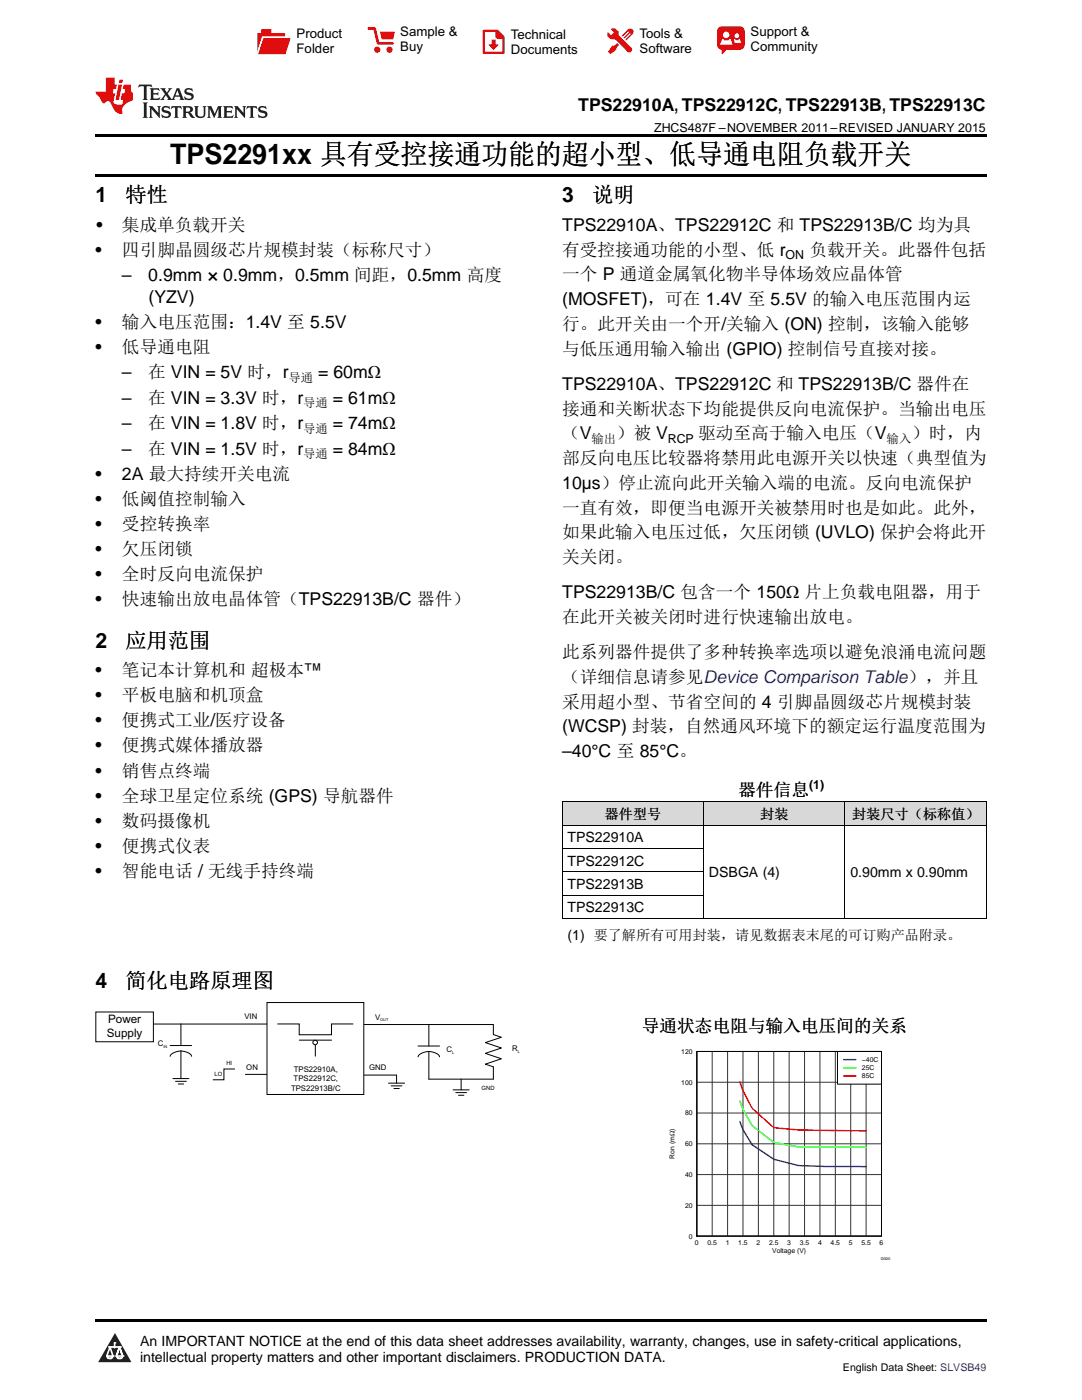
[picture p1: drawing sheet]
<svg xmlns="http://www.w3.org/2000/svg" width="216mm" height="279mm" viewBox="0 0 216 279" stroke-linecap="round" stroke-linejoin="round" font-family="sans-serif">
<g fill="#d8d8d8">
<path d="M112.2 160.1h28.2v4.6h-28.2z"/>
<path d="M140.4 160.1h28.2v4.6h-28.2z"/>
<path d="M168.6 160.1h28.2v4.6h-28.2z"/>
</g>
<path d="M22.9 266l3.3 5.9h-6.6z" fill="#231f20"/>
<path d="M21.3 270.6h1.2l-.3 .5h-.3a.53 .53 0 0 1-.6-.5z" fill-rule="evenodd" fill="#fff"/>
<path d="M21.3 270.6h1.2l-.3 .5h-.3a.53 .53 0 0 1-.6-.5z" fill="none" stroke="#231f20" stroke-width=".33"/>
<path d="M21.3 270.6l1.2 .1-.3 .4h-.5z" fill="none" stroke="#fff" stroke-width=".33"/>
<path d="M22.9 268.9h.1" fill="none" stroke="#fff" stroke-width=".33"/>
<path d="M22.9 268v.9z" fill="#fff"/>
<path d="M22.9 268v.9z" fill="none" stroke="#fff" stroke-width=".33"/>
<circle cx="22.9" cy="268" r=".16" fill="#fff"/>
<path d="M21.8 268.8h.1" fill="none" stroke="#fff" stroke-width=".33"/>
<path d="M21.8 268.8h2.2z" fill="#fff"/>
<path d="M21.8 268.8h2.2z" fill="none" stroke="#fff" stroke-width=".33"/>
<circle cx="24" cy="268.8" r=".16" fill="#fff"/>
<path d="M23.2 270.6h.1" fill="none" stroke="#fff" stroke-width=".33"/>
<path d="M23.8 268.8l-.6 1.8z" fill="#fff"/>
<path d="M23.8 268.8l-.6 1.8z" fill="none" stroke="#fff" stroke-width=".33"/>
<path d="M23.8 268.8l.7 1.8z" fill="#fff"/>
<path d="M23.8 268.8l.7 1.8z" fill="none" stroke="#fff" stroke-width=".33"/>
<path d="M24.4 270.6h.1" fill="none" stroke="#fff" stroke-width=".33"/>
<circle cx="21.3" cy="270.6" r=".16" fill="#fff"/>
<path d="M22 268.8l-.7 1.8z" fill="#fff"/>
<path d="M22 268.8l-.7 1.8z" fill="none" stroke="#fff" stroke-width=".33"/>
<path d="M22 268.8l.5 1.8z" fill="#fff"/>
<path d="M22 268.8l.5 1.8z" fill="none" stroke="#fff" stroke-width=".33"/>
<circle cx="22.5" cy="270.6" r=".16" fill="#fff"/>
<path d="M23.3 270.6h1.2a.63 .63 0 0 1-.6 .5 .63 .63 0 0 1-.6-.5z" fill-rule="evenodd" fill="#fff"/>
<path d="M23.3 270.6h1.2a.63 .63 0 0 1-.6 .5 .63 .63 0 0 1-.6-.5z" fill="none" stroke="#231f20" stroke-width=".33"/>
<path d="M23.3 270.6h1.2l-.4 .5h-.5z" fill="none" stroke="#fff" stroke-width=".33"/>
<path d="M23.2 270.6h.1" fill="none" stroke="#fff" stroke-width=".33"/>
<circle cx="24.5" cy="270.6" r=".16" fill="#fff"/>
<path d="M19 263.2h177.8v.5h-177.8z" fill="#000"/>
<path d="M139 209.8h36.9v36.9h-36.9z" fill="none" stroke="#000" stroke-width=".2"/>
<g fill="none" stroke="#333" stroke-width=".2">
<path d="M139 209.8h36.9v36.9h-36.9zM139 216h36.9M142.1 209.8v36.9M145.2 209.8v36.9M148.3 209.8v36.9M151.3 209.8v36.9M154.4 209.8v36.9M157.5 209.8v36.9M160.5 209.8v36.9M163.6 209.8v36.9M166.7 209.8v36.9M169.8 209.8v36.9"/>
<path d="M172.8 209.8v36.9M139 234.4h36.9M139 228.3h36.9M139 222.1h36.9M139 240.6h36.9"/>
</g>
<path d="M147.6 223.9l.7 1.6 1.8 3 4.3 2.9 4.9 1.2 13.5 .2" fill="none" stroke="#00f" stroke-width=".29"/>
<path d="M147.6 219.8l.7 1.6 1.8 3.3 4.3 3.3 4.9 .9h13.5" fill="none" stroke="#0f0" stroke-width=".29"/>
<path d="M147.6 215.9l.7 1.8 1.8 3.5 4.3 3.9 4.9 .4 13.5 .2" fill="none" stroke="#f00" stroke-width=".29"/>
<path d="M167.1 209.8h8.8v6.6h-8.8z" fill="#fff"/>
<path d="M139 209.8h36.9v36.9h-36.9zM167.1 209.8h8.8v6.6h-8.8z" fill="none" stroke="#000" stroke-width=".2"/>
<path d="M168.3 211.5h2.5" fill="none" stroke="#00f" stroke-width=".29"/>
<path d="M168.3 213.1h2.5" fill="none" stroke="#0f0" stroke-width=".29"/>
<path d="M168.3 214.7h2.5" fill="none" stroke="#f00" stroke-width=".29"/>
<path d="M19.1 202h11.5v5.9h-11.5z" fill-rule="evenodd" fill="#fff"/>
<path d="M19.1 202h11.5v5.9h-11.5zM30.6 204.4h22.7M33.9 208.7h4.3M34.5 215.3h3.2M35 215.8h2.2M35.6 216.3h1M36.1 209.7l1.2 .3a1.3 1.3 0 0 1 .9 .8M36.1 209.7l-1.2 .3a1.3 1.3 0 0 0-1 .8M36.1 204.4v4.2M36.1 209.7v5.6M46.8 213.3h-2.1v2.2h-2.2M49 214.4h4.3" fill="none" stroke="#000" stroke-width=".2"/>
<path d="M53.3 200.1h19.3v18.3h-19.3z" fill-rule="evenodd" fill="#fff"/>
<g fill="none" stroke="#000" stroke-width=".2">
<path d="M53.3 200.1h19.3v18.3h-19.3zM55.4 204.4h4.3v2.1h6.4v-2.1h4.3M59.7 207.6h6.5M62.9 208.4v2.4M72.7 204.5h25.8M72.7 214.6h6.4M77.5 216.2h3.2M78.1 216.7h2.1M78.6 217.2h1.1M79.1 214.6v1.6M83.4 208.8h4.3M83.4 210.9a2.71 2.71 0 0 1 3.2-.9l.2 .1a1.3 1.3 0 0 1 .9 .8"/>
<path d="M85.6 204.5v4.2M90.4 217.5h3.2M90.9 218.1h2.2M91.5 218.6h1.1M92 215.4v2.1M98.4 204.5v2l1.7 .5-3.3 1.1 3.3 1-3.3 1.1 3.3 1.1-3.3 1.1 1.6 .5v2.5h-12.8v-5.6"/>
</g>
<circle cx="62.9" cy="208.1" r=".45" fill="#fff"/>
<g fill="none" stroke="#000" stroke-width=".2">
<path d="M112.2 178.7h28.2M112.2 174h28.2M112.2 169.4h28.2M112.2 164.7h84.6M112.2 160h84.6M112.2 160.1v23.3M140.4 160.1v23.3M168.6 160.1v23.3M196.8 160.1v23.3M112.2 183.3h84.6"/>
<circle cx="62.9" cy="208.1" r=".45"/>
</g>
<path d="M19 34.8h177.8v.5h-177.8zM19 26.8h177.8v.6h-177.8zM112.2 183.3l.1 .1zM168.5 183.3l.1 .1zM196.7 183.3l.1 .1z" fill="#000"/>
<path d="M27.7 16.9l-.1 .6 .6-.3h.5v.2v2.2l-.2 .4h1l-.2-.4v-2.2v-.2h.5l.6 .3-.2-.6zM29.9 17.6l.2 .4v1.6l-.2 .4h1.9l.1-.6a1.09 1.09 0 0 1-1.3 .1v-.6h.6l.4 .2v-.7l-.2 .2h-.8v-.6l.2-.1a1.01 1.01 0 0 1 1 .3l-.1-.6zM32 17.6l.9 1.2-1 1.2h.9l-.2-.3 .5-.7 .5 .7-.3 .3h1.7l-.2-.3 .1-.4h1l.1 .4-.2 .3h1l-.3-.4-.7-2h-.5l-1 2.2-.8-1.1 .9-1.1h-.9l.2 .2-.4 .7-.4-.7 .2-.2zM35.4 18l.4 1h-.8zM37 17.7a.66 .66 0 0 0-.2 .8 .66 .66 0 0 0 .6 .4l.7 .2 .1 .2a.8 .8 0 0 1-.7 .4 .8 .8 0 0 1-.7-.5l.1 .8 .2-.2a.94 .94 0 0 0 1.1 .1 .94 .94 0 0 0 .4-.9 1.48 1.48 0 0 0-1.3-.6v-.4a1.1 1.1 0 0 1 1.2 .2l-.2-.6-.2 .1-.5-.1zM28.5 20.4l.2 .4v2.3l-.2 .4h1l-.2-.4v-2.3l.2-.4zM29.7 21.2l.2 .4v1.5l-.2 .4h.8l-.3-.4 .1-1.3 1.6 1.8v-2l.2-.4h-.7l.2 .2v1.1l-1.2-1.3zM32.5 21.3a.66 .66 0 0 0-.2 .8 .66 .66 0 0 0 .6 .4l.6 .2 .2 .2a.8 .8 0 0 1-.8 .4 .8 .8 0 0 1-.7-.5l.2 .7 .2-.1a.94 .94 0 0 0 1 .1 .94 .94 0 0 0 .5-1 1.47 1.47 0 0 0-1.3-.6l-.1-.3a1.1 1.1 0 0 1 1.3 .2l-.2-.6-.2 .1-.5-.2zM34.3 21.2l-.2 .6a.64 .64 0 0 1 .8-.3v1.6l-.2 .4h1l-.3-.4 .1-1.6a.66 .66 0 0 1 .8 .3l-.2-.6zM36.3 21.2l.3 .4v1.5l-.3 .4h1l-.2-.2v-.7h.5l.1 .1a.8 .8 0 0 0 1.2 .7l-1-1a.62 .62 0 0 0 .6-.5 .62 .62 0 0 0-.6-.7zM37.1 21.5h.1a.48 .48 0 0 1 .6 0 .48 .48 0 0 1 .1 .6l-.2 .1-.6 .1zM38.7 21.2l.2 .2a2.29 2.29 0 0 0 .4 2 1.05 1.05 0 0 0 1.7-.7v-1.3l.2-.2h-.8l.2 .4v1.1a.61 .61 0 0 1-.6 .6 .61 .61 0 0 1-.6-.6v-1.1l.3-.4zM41.3 21.2l.3 .4v1.5l-.3 .4h.8l-.2-.4v-1.4l.8 1.9 .9-1.9v1.4l-.2 .4h.9l-.2-.4v-1.5l.2-.4h-.8l-.7 1.5-.6-1.5zM44.5 21.2l.2 .4v1.5l-.2 .4h1.9l.2-.6a1.1 1.1 0 0 1-1.4 .2v-.7h.6l.4 .2v-.6l-.2 .1-.8 .1v-.6l.2-.1a1.02 1.02 0 0 1 1.1 .2l-.2-.5zM46.7 21.2l.2 .4v1.5l-.2 .4h.8l-.3-.4 .1-1.3 1.6 1.8v-2l.2-.4h-.7l.2 .2v1.1l-1.2-1.3zM49.3 21.2l-.1 .6a.64 .64 0 0 1 .8-.3v1.6l-.3 .4h1l-.2-.4v-1.6a.66 .66 0 0 1 .8 .3l-.1-.6zM51.7 21.3a.66 .66 0 0 0-.2 .7 .66 .66 0 0 0 .7 .5l.6 .2 .1 .2a.8 .8 0 0 1-.7 .4 .8 .8 0 0 1-.7-.5l.1 .7 .2-.1a.94 .94 0 0 0 1.1 .1 .94 .94 0 0 0 .4-1 1.48 1.48 0 0 0-1.2-.6l-.1-.3a1.1 1.1 0 0 1 1.2 .2l-.2-.6-.1 .1-.6-.2z" fill="#231f20"/>
<path d="M21.1 15.5v2.8h-2v.4l.9 .9a.96 .96 0 0 0 1 1 .59 .59 0 0 1 .5-.4 .59 .59 0 0 1 .5 .3l.4 .8a1.61 1.61 0 0 0 2.1 1.3 1.63 1.63 0 0 1 1.1-2.2l.9-.3v-1.5a1.6 1.6 0 0 1-.4-1.7h-1.4l-.2 .9h.5l-.2 .8h-.5l-.2 1v.3h.5l-.2 .9h-.7a.74 .74 0 0 1-1-.6l.3-1.6h-.5l.2-.8h.5l.1-.9h-.4v-1.4zM23.7 16.9l-.7 3h.8l.6-3zM23.8 15.9l-.1 .7h.7l.2-.7z" fill="#ee1d23"/>
<g fill="#d60000">
<path d="M52.1 5.8h2v.8h2.8v4.2h-5.5v-4.2h.7z" fill-rule="evenodd"/>
<path d="M52.4 7.5h5.6l-1 3.3h-5.6z" fill-rule="evenodd"/>
</g>
<path d="M52.4 7.4h5.7l-.1 .1h-5.5l-1.1 3.3z" fill-rule="evenodd" fill="#fff"/>
<path d="M52.4 7.4h5.7l-.1 .1h-5.5l-1.1 3.3z" fill="none" stroke="#fff" stroke-width=".2"/>
<path d="M73.6 5.7h1.1l.7 2.9h2.9" fill="none" stroke="#d60000" stroke-width=".55"/>
<g fill="#d60000">
<path d="M75.8 6.3h3l-.4 1.6h-2.2z" fill-rule="evenodd"/>
<circle cx="75.3" cy="9.9" r=".62"/>
<circle cx="77.7" cy="9.9" r=".62"/>
</g>
<path d="M96.5 6.2h2.7l1.3 1.2v3.1h-4z" fill="none" stroke="#d60000" stroke-width=".44"/>
<g fill="#d60000">
<path d="M98.1 7.9h.8v1h.5l-.9 1.1-1-1v-.1h.6z" fill-rule="evenodd"/>
<path d="M98.9 6.2h.3l1.3 1.2v.4h-1.3l-.3-.4z" fill-rule="evenodd"/>
<path d="M121.9 5.7h.8l.7 .6 .1 .7 2.5 2.5-.8 .8-2.3-2.3-1.1-.2-.6-.6v-.8l.7 .6 .5-.4v-.2l-.5-.5z" fill-rule="evenodd"/>
<path d="M122.2 9.1h.4l.5-.5 .4 .4-.5 .5v.4l-1.2 .9-.5-.5z" fill-rule="evenodd"/>
<path d="M125.3 5.9a.67 .67 0 0 1 .9 0 .67 .67 0 0 1 0 .9z" fill-rule="evenodd"/>
<path d="M125.3 5.9l.9 .9-1.2 1.2h-.2v-.2l1-.9v-.2h-.2l-.9 1h-.2v-.2l.9-1 .1-.2h-.3l-.9 1h-.2v-.2z" fill-rule="evenodd"/>
<circle cx="125.6" cy="9.9" r=".54"/>
</g>
<path d="M123.3 6.3v.7" fill="none" stroke="#d60000" stroke-width=".2"/>
<g fill="#d60000">
<path d="M143.4 5.5l.6-.2h3.6a.95 .95 0 0 1 1 .9v2.8a.95 .95 0 0 1-1 .9h-3.6a.95 .95 0 0 1-.9-.9v-2.8z" fill-rule="evenodd"/>
<path d="M144 9.9h.9l-.7 .9h-.2z" fill-rule="evenodd"/>
</g>
<g fill="#fff">
<path d="M146.6 8.6h1.3z"/>
<path d="M144.1 7.8h.3l.1 .2h.8l.2-.2h.3l.4 1.1h-2.5z" fill-rule="evenodd"/>
<path d="M146.4 7.8h.3l.1 .2h.5l.2-.2h.2l.2 .8h-1.3z" fill-rule="evenodd"/>
<circle cx="144.9" cy="6.9" r=".65"/>
<circle cx="147" cy="7.1" r=".48"/>
</g>
<text font-size="5.6" x="34" y="32.8">TPS2291xx 具有受控接通功能的超小型、低导通电阻负载开关</text>
<g font-size="4.2">
<text x="19" y="40.4">1</text>
<text x="25" y="40.4">特性</text>
<text x="112.2" y="40.4">3</text>
<text x="118.1" y="40.4">说明</text>
<text x="19" y="129.2">2</text>
<text x="25" y="129.2">应用范围</text>
<text x="19" y="197.1">4</text>
<text x="25" y="197.1">简化电路原理图</text>
</g>
<g font-size="3.5">
<text x="115.4" y="22.2">TPS22910A, TPS22912C, TPS22913B, TPS22913C</text>
<text x="19.2" y="46.1">•</text>
<text x="24.3" y="46.1">集成单负载开关</text>
<text x="112.2" y="46.1">TPS22910A、TPS22912C 和 TPS22913B/C 均为具</text>
<text x="19" y="51.1">•</text>
<text x="24.3" y="51.1">四引脚晶圆级芯片规模封装（标称尺寸）</text>
<text x="112.2" y="51">有受控接通功能的小型、低 r</text>
<text x="161.5" y="51">负载开关。此器件包括</text>
<text x="24.3" y="56.2">–</text>
<text x="29.6" y="56.2">0.9mm × 0.9mm，0.5mm 间距，0.5mm 高度</text>
<text x="112.2" y="56">一个 P 通道金属氧化物半导体场效应晶体管</text>
<text x="19" y="65.4">•</text>
<text x="24.3" y="65.4">输入电压范围：1.4V 至 5.5V</text>
<text x="29.6" y="60.4">(YZV)</text>
<text x="112.2" y="60.9">(MOSFET)，可在 1.4V 至 5.5V 的输入电压范围内运</text>
<text x="112.2" y="65.8">行。此开关由一个开/关输入 (ON) 控制，该输入能够</text>
<text x="19" y="70.4">•</text>
<text x="24.3" y="70.4">低导通电阻</text>
<text x="112.2" y="70.8">与低压通用输入输出 (GPIO) 控制信号直接对接。</text>
<text x="24.3" y="75.5">–</text>
<text x="29.6" y="75.5">在 VIN = 5V 时，r</text>
<text x="63.5" y="75.5">= 60mΩ</text>
<text x="112.2" y="77.8">TPS22910A、TPS22912C 和 TPS22913B/C 器件在</text>
<text x="24.3" y="80.6">–</text>
<text x="29.6" y="80.6">在 VIN = 3.3V 时，r</text>
<text x="66.4" y="80.6">= 61mΩ</text>
<text x="112.2" y="82.7">接通和关断状态下均能提供反向电流保护。当输出电压</text>
<text x="24.3" y="85.7">–</text>
<text x="29.6" y="85.7">在 VIN = 1.8V 时，r</text>
<text x="66.4" y="85.7">= 74mΩ</text>
<text x="112.2" y="87.7">（V</text>
<text x="123" y="87.7">）被 V</text>
<text x="139.3" y="87.7">驱动至高于输入电压（V</text>
<text x="181.9" y="87.7">）时，内</text>
<text x="19" y="95.7">•</text>
<text x="24.3" y="90.7">–</text>
<text x="24.3" y="95.7">2A 最大持续开关电流</text>
<text x="29.6" y="90.7">在 VIN = 1.5V 时，r</text>
<text x="66.4" y="90.7">= 84mΩ</text>
<text x="112.2" y="92.6">部反向电压比较器将禁用此电源开关以快速（典型值为</text>
<text x="19" y="100.8">•</text>
<text x="24.3" y="100.8">低阈值控制输入</text>
<text x="112.2" y="97.5">10µs）停止流向此开关输入端的电流。反向电流保护</text>
<text x="19" y="105.8">•</text>
<text x="24.3" y="105.8">受控转换率</text>
<text x="112.2" y="102.5">一直有效，即便当电源开关被禁用时也是如此。此外，</text>
<text x="112.2" y="107.4">如果此输入电压过低，欠压闭锁 (UVLO) 保护会将此开</text>
<text x="19" y="110.8">•</text>
<text x="24.3" y="110.8">欠压闭锁</text>
<text x="112.2" y="112.4">关关闭。</text>
<text x="19" y="115.8">•</text>
<text x="24.3" y="115.8">全时反向电流保护</text>
<text x="112.2" y="119.4">TPS22913B/C 包含一个 150Ω 片上负载电阻器，用于</text>
<text x="19" y="120.8">•</text>
<text x="24.3" y="120.8">快速输出放电晶体管（TPS22913B/C 器件）</text>
<text x="112.2" y="124.3">在此开关被关闭时进行快速输出放电。</text>
<text x="112.2" y="131.3">此系列器件提供了多种转换率选项以避免浪涌电流问题</text>
<text x="19" y="134.9">•</text>
<text x="24.3" y="134.9">笔记本计算机和 超极本™</text>
<text x="112.2" y="136.3">（详细信息请参见Device Comparison Table），并且</text>
<text x="19" y="139.9">•</text>
<text x="24.3" y="139.9">平板电脑和机顶盒</text>
<text x="112.2" y="141.2">采用超小型、节省空间的 4 引脚晶圆级芯片规模封装</text>
<text x="19" y="145">•</text>
<text x="19" y="150">•</text>
<text x="24.3" y="145">便携式工业/医疗设备</text>
<text x="24.3" y="150">便携式媒体播放器</text>
<text x="112.2" y="146.2">(WCSP) 封装，自然通风环境下的额定运行温度范围为</text>
<text x="19" y="155">•</text>
<text x="24.3" y="155">销售点终端</text>
<text x="112.2" y="151.1">–40°C 至 85°C。</text>
<text x="19" y="160">•</text>
<text x="24.3" y="160">全球卫星定位系统 (GPS) 导航器件</text>
<text x="147.3" y="158.8">器件信息</text>
<text x="19" y="165">•</text>
<text x="24.3" y="165">数码摄像机</text>
<text x="19" y="170">•</text>
<text x="24.3" y="170">便携式仪表</text>
<text x="19" y="175">•</text>
<text x="24.3" y="175">智能电话 / 无线手持终端</text>
<text x="128.1" y="205.9">导通状态电阻与输入电压间的关系</text>
</g>
<g font-size="2.8">
<text x="120.6" y="163.5">器件型号</text>
<text x="151.7" y="163.5">封装</text>
<text x="170" y="163.5">封装尺寸（标称值）</text>
<text x="113.2" y="168.1">TPS22910A</text>
<text x="113.2" y="172.8">TPS22912C</text>
<text x="113.2" y="177.4">TPS22913B</text>
<text x="141.5" y="175.1">DSBGA (4)</text>
<text x="169.7" y="175.1">0.90mm x 0.90mm</text>
<text x="113.2" y="182.1">TPS22913C</text>
<text x="113.2" y="187.6">(1) 要了解所有可用封装，请见数据表末尾的可订购产品附录。</text>
<text x="27.9" y="268.6">An IMPORTANT NOTICE at the end of this data sheet addresses availability, warranty, changes, use in safety-critical applications,</text>
<text x="27.9" y="271.8">intellectual property matters and other important disclaimers. PRODUCTION DATA.</text>
</g>
<g font-size="2.6">
<text x="59.2" y="7.6">Product</text>
<text x="59.2" y="10.6">Folder</text>
<text x="79.9" y="7.3">Sample &amp;</text>
<text x="79.9" y="10.2">Buy</text>
<text x="101.9" y="7.8">Technical</text>
<text x="101.9" y="10.8">Documents</text>
<text x="127.6" y="7.6">Tools &amp;</text>
<text x="127.6" y="10.6">Software</text>
<text x="149.8" y="7.2">Support &amp;</text>
<text x="149.8" y="10.2">Community</text>
</g>
<g font-size="2.5">
<text x="130.5" y="26.3">ZHCS487F –NOVEMBER 2011–REVISED JANUARY 2015</text>
<text x="156.7" y="51.7">ON</text>
<text x="57.6" y="76.2">导通</text>
<text x="60.5" y="81.3">导通</text>
<text x="60.5" y="86.4">导通</text>
<text x="118" y="88.4">输出</text>
<text x="133.2" y="88.4">RCP</text>
<text x="176.9" y="88.4">输入</text>
<text x="60.5" y="91.4">导通</text>
<text x="161.4" y="157.4">(1)</text>
</g>
<g font-size="2.3">
<text x="21.3" y="206.9">Supply</text>
<text x="21.6" y="204.1">Power</text>
</g>
<text font-size="2.1" x="168.2" y="273.7">English Data Sheet: SLVSB49</text>
<g font-size="1.6">
<text x="48.8" y="203.4">VIN</text>
<text x="74.8" y="203.5">V</text>
<text x="31.5" y="208.8">C</text>
<text x="89.1" y="209.9">C</text>
<text x="102.2" y="209.8">R</text>
<text x="49.1" y="213.5">ON</text>
<text x="58.6" y="215.8">TPS22912C,</text>
<text x="58.6" y="214">TPS22910A,</text>
<text x="73.7" y="213.6">GND</text>
<text x="58.1" y="217.7">TPS22913B/C</text>
</g>
<g font-size="1.4">
<text x="135.9" y="210.3">120</text>
<text x="172" y="212">−40C</text>
<text x="172" y="213.6">25C</text>
<text x="172" y="215.2">85C</text>
<text x="135.9" y="216.5">100</text>
<text x="136.7" y="222.6">80</text>
<text x="134.6" y="231.2" transform="rotate(-90 134.6 231.2)">Ron (mΩ)</text>
<text x="136.7" y="228.8">60</text>
<text x="136.7" y="234.9">40</text>
<text x="136.7" y="241">20</text>
<text x="137.4" y="247.2">0</text>
<text x="138.7" y="248.4">0</text>
<text x="141.2" y="248.4">0.5</text>
<text x="144.8" y="248.4">1</text>
<text x="147.3" y="248.4">1.5</text>
<text x="150.9" y="248.4">2</text>
<text x="153.5" y="248.4">2.5</text>
<text x="154.1" y="250">Voltage (V)</text>
<text x="157.1" y="248.4">3</text>
<text x="159.6" y="248.4">3.5</text>
<text x="163.2" y="248.4">4</text>
<text x="165.7" y="248.4">4.5</text>
<text x="169.4" y="248.4">5</text>
<text x="171.9" y="248.4">5.5</text>
<text x="175.5" y="248.4">6</text>
</g>
<g font-size="1.2">
<text x="42.8" y="214.8">LO</text>
<text x="45.2" y="212.6">HI</text>
<text x="96.1" y="217.6">GND</text>
</g>
<g font-size=".8">
<text x="75.9" y="203.8">OUT</text>
<text x="32.6" y="209.1">IN</text>
<text x="90.2" y="210.2">L</text>
<text x="103.3" y="210.1">L</text>
<text x="175.7" y="251.5">G000</text>
</g>
</svg>
